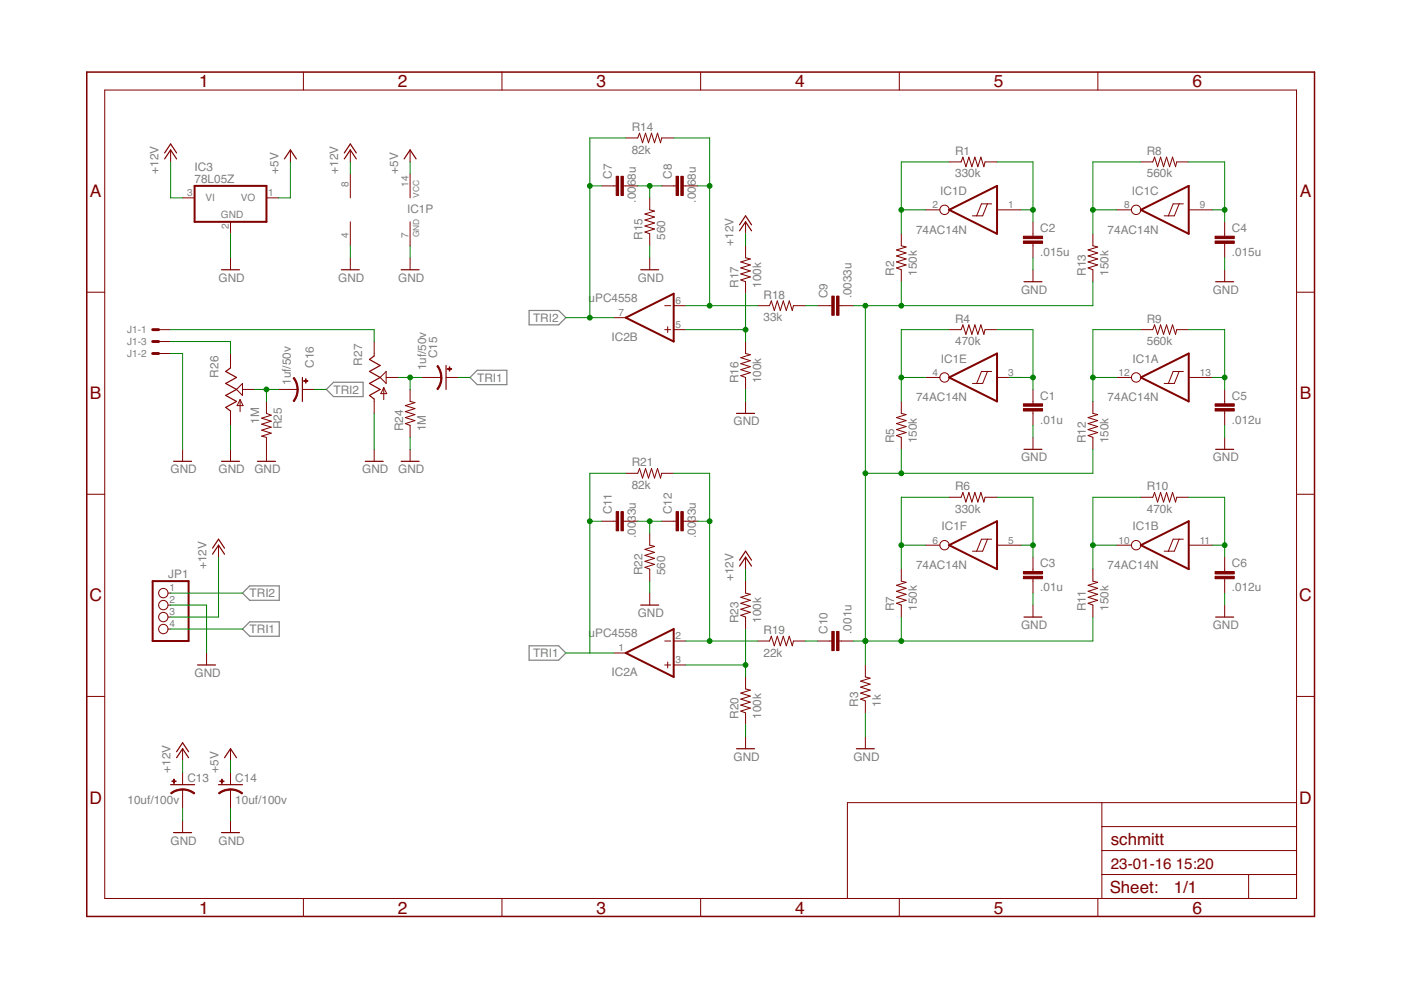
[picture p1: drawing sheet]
<svg xmlns="http://www.w3.org/2000/svg" width="297mm" height="210mm" viewBox="0 0 297 210" stroke-linecap="round" stroke-linejoin="round" font-family="sans-serif">
<path d="M112.2 65.8h6.2l1.6 1.6-1.6 1.5h-6.2zM69.2 82.6l1.5-1.6h6.3v3.1h-6.3zM99.7 80l1.5-1.5h6.3v3.1h-6.3zM51.4 125.8l1.5-1.6h6.3v3.1h-6.3zM51.4 133.4l1.5-1.6h6.3v3.1h-6.3zM112.2 136.9h6.2l1.6 1.6-1.6 1.5h-6.2z" fill="none" stroke="#808080" stroke-width=".25"/>
<path d="M41.3 39.4h15.2v7.6h-15.2zM201.2 44.5l10.2-5.1v10.2zM241.9 44.5l10.1-5.1v10.2zM132.7 67.4l10.1-5.1v10.1zM201.2 80l10.2-5v10.1zM241.9 80l10.1-5v10.1zM201.2 115.6l10.2-5.1v10.2zM241.9 115.6l10.1-5.1v10.2zM32.4 123.2h7.6v12.7h-7.6zM132.7 138.5l10.1-5.1v10.1z" fill="none" stroke="#800000" stroke-width=".42"/>
<g fill="none" stroke="#800000" stroke-width=".21">
<path d="M22.2 19.1h252.7v171.4h-252.7zM64.3 15.3v3.8M106.4 15.3v3.8M148.5 15.3v3.8M190.7 15.3v3.8M232.8 15.3v3.8M36.2 31.8v2.5M61.6 31.8v2.5M74.3 31.8v2.5M74.3 36.9v5.1M87 31.8v2.5M87 36.9v5.1"/>
<path d="M127.6 39.4h3M132.2 39.4h3M132.7 29.3h2.5l.4-1.1 .6 2.1 .7-2.1 .6 2.1 .6-2.1 .7 2.1 .6-2.1 .6 2.1 .3-1h2.5M140.3 39.4h3M144.9 39.4h3M201.2 34.3h2.6l.4-1 .6 2 .6-2 .7 2 .6-2 .6 2 .7-2 .6 2 .3-1h2.5M241.9 34.3h2.5l.4-1 .6 2 .7-2 .6 2 .6-2 .7 2 .6-2 .6 2 .3-1h2.5M38.7 42h2.6M48.9 47v2.6M48.9 54.7v2.5M56.5 42h2.5M74.3 47v5.1"/>
<path d="M74.3 54.7v2.5M87 47v5.1M87 54.7v2.5M137.8 42v2.5l1 .2-2.1 .7 2.1 .6-2.1 .7 2.1 .6-2.1 .6 2.1 .7-2.1 .6 1.1 .4v2.5M137.8 54.7v2.5M158.1 47v2.6M158.1 52.1v2.6l1 .2-2 .6 2 .7-2 .6 2 .6-2 .7 2 .6-2 .7 1 .3v2.6M191.1 49.6v2.5l1 .3-2 .6 2 .6-2 .7 2 .6-2 .6 2 .7-2 .6 1 .4v2.5M196.2 44.5h3.1M209.4 43.2l-1.1 2.6h-2.1M210.2 43.2h-2.1l-1 2.6M211.4 44.5h5.1"/>
<path d="M219 47v3.1M219 51.6v3.1M219 57.2v2.5M231.7 49.6v2.5l1 .3-2 .6 2 .6-2 .7 2 .6-2 .6 2 .7-2 .6 1 .4v2.5M236.8 44.5h3.1M250 43.2l-1 2.6h-2.2M250.9 43.2h-2.2l-1 2.6M252 44.5h5.1M259.7 47v3.1M259.7 51.6v3.1M259.7 57.2v2.5M18.4 62h3.8"/>
<path d="M33.6 69.9h2.6M33.6 75h2.6M33.6 72.4h2.6M48.9 75v3M79.3 72.4v3.1M130.1 67.4h2.6M140.9 69.9h1.3M140.9 64.8h1.3M141.6 69.3v1.2M142.8 69.9h2.6M142.8 64.8h2.6M158.1 72.4v2.6l1 .2-2 .6 2 .7-2 .6 2 .6-2 .7 2 .6-2 .7 1 .3v2.6"/>
<path d="M160.6 64.8h2.6l.3-1 .7 2 .6-2 .6 2 .7-2 .6 2 .6-2 .7 2 .2-1h2.6M173.3 64.8h3.1M177.9 64.8h3M201.2 69.9h2.6l.4-1 .6 2 .6-2 .7 2 .6-2 .6 2 .7-2 .6 2 .3-1h2.5M209.4 78.8l-1.1 2.5h-2.1M210.2 78.8h-2.1l-1 2.5M241.9 69.9h2.5l.4-1 .6 2 .7-2 .6 2 .6-2 .7 2 .6-2 .6 2 .3-1h2.5M250 78.8l-1 2.5h-2.2M250.9 78.8h-2.2l-1 2.5M274.9 62h3.8M38.7 95.3v2.5M48.9 87.1v3.1"/>
<path d="M48.9 95.3v2.5M50.1 82.6l1.3-1.3v2.5zM50.9 84.7v2.6M50.9 84.7l.6 1.3h-1.2zM51.4 82.6h2.6M56.5 85.1v2.6l1 .3-2 .7 2 .6-2 .6 2 .7-2 .6 2 .6-2 .7 1 .2v5.1M59 82.6h4.1M64.1 82.6h2.6M79.3 84.6v3.1M79.3 95.3v2.5M80.6 80l1.3-1.2v2.5zM81.4 82.2v2.5"/>
<path d="M81.4 82.2l.6 1.3h-1.3zM81.9 80h2.5M87 82.6v2.5l1 .3-2.1 .6 2.1 .6-2.1 .7 2.1 .6-2.1 .6 2.1 .7-2.1 .6 1.1 .4v2.5M87 95.3v2.5M89.5 80h4.1M94.6 80h2.5M158.1 85.1v2.6M191.1 85.1v2.6l1 .2-2 .6 2 .7-2 .6 2 .6-2 .7 2 .6-2 .7 1 .3v2.6M196.2 80h3.1M211.4 80h5.1M219 82.6v3M219 87.1v3.1"/>
<path d="M219 92.7v2.6M231.7 85.1v2.6l1 .2-2 .6 2 .7-2 .6 2 .6-2 .7 2 .6-2 .7 1 .3v2.6M236.8 80h3.1M252 80h5.1M259.7 82.6v3M259.7 87.1v3.1M259.7 92.7v2.6M18.4 104.8h3.8M46.3 115.6v2.5M127.6 110.5h3M132.2 110.5h3M132.7 100.4h2.5l.4-1.1 .6 2.1 .7-2.1 .6 2.1 .6-2.1 .7 2.1 .6-2.1 .6 2.1 .3-1h2.5"/>
<path d="M137.8 113.1v2.5l1 .2-2.1 .7 2.1 .6-2.1 .7 2.1 .6-2.1 .6 2.1 .7-2.1 .6 1.1 .4v2.5M140.3 110.5h3M144.9 110.5h3M158.1 118.1v2.6M196.2 115.6h3.1M201.2 105.4h2.6l.4-1 .6 2 .6-2 .7 2 .6-2 .6 2 .7-2 .6 2 .3-1h2.5M209.4 114.3l-1.1 2.6h-2.1M210.2 114.3h-2.1l-1 2.6M211.4 115.6h5.1M219 118.1v3.1M236.8 115.6h3.1M241.9 105.4h2.5l.4-1 .6 2 .7-2 .6 2 .6-2 .7 2 .6-2 .6 2 .3-1h2.5"/>
<path d="M250 114.3l-1 2.6h-2.2M250.9 114.3h-2.2l-1 2.6M252 115.6h5.1M259.7 118.1v3.1M274.9 104.8h3.8M35.6 125.8h.6M35.6 128.3h.6M35.6 130.8h.6M35.6 133.4h.6M43.8 138.5v2.5M130.1 138.5h2.6M137.8 125.8v2.5"/>
<path d="M140.9 135.9h1.3M142.8 135.9h2.6M158.1 123.2v2.6l1 .2-2 .6 2 .7-2 .6 2 .6-2 .7 2 .6-2 .7 1 .3v2.6M160.6 135.9h2.6l.3-1 .7 2 .6-2 .6 2 .7-2 .6 2 .6-2 .7 2 .2-1h2.6M173.3 135.9h3.1M177.9 135.9h3M191.1 120.7v2.5l1 .3-2 .6 2 .6-2 .7 2 .6-2 .6 2 .7-2 .6 1 .4v2.5M219 122.7v3.1M219 128.3v2.5M231.7 120.7v2.5l1 .3-2 .6 2 .6-2 .7 2 .6-2 .6 2 .7-2 .6 1 .4v2.5M259.7 122.7v3.1M259.7 128.3v2.5"/>
<path d="M18.4 147.7h3.8M38.7 158.7v2.6M48.9 158.7v2.6M140.9 141h1.3M141.6 140.4v1.2M142.8 141h2.6M158.1 143.5v2.6l1 .2-2 .7 2 .6-2 .6 2 .7-2 .6 2 .6-2 .7 1 .4v2.5M158.1 156.2v2.5M183.5 141v2.5l1 .3-2 .6 2 .7-2 .6 2 .6-2 .7 2 .6-2 .6 1 .4v2.6M183.5 156.2v2.5M274.9 147.7h3.8M38.7 163.8v2.6"/>
<path d="M38.7 167.4v4M38.7 174v2.5M48.9 163.8v2.6M48.9 167.4v4M48.9 174v2.5M233.6 170.2v20.3M233.6 175.3h41.3M274.9 170.2h-95.2v20.3M64.3 190.5v3.8M106.4 190.5v3.8M148.5 190.5v3.8M190.7 190.5v3.8"/>
<path d="M232.8 190.5v3.8M233.6 185.4h41.3M233.6 180.3h41.3M264.7 185.4v5.1"/>
<circle cx="200.3" cy="44.5" r=".99"/>
<circle cx="240.9" cy="44.5" r=".99"/>
<circle cx="200.3" cy="80" r=".99"/>
<circle cx="240.9" cy="80" r=".99"/>
<circle cx="200.3" cy="115.6" r=".99"/>
<circle cx="240.9" cy="115.6" r=".99"/>
<circle cx="34.6" cy="130.8" r=".99"/>
<circle cx="34.6" cy="128.3" r=".99"/>
<circle cx="34.6" cy="133.4" r=".99"/>
<circle cx="34.6" cy="125.8" r=".99"/>
</g>
<g fill="#800000" stroke="#800000" stroke-width=".21">
<path d="M217 51.1h4v.5h-4z"/>
<path d="M217 50.1h4v.5h-4z"/>
<path d="M217 86.6h4v.5h-4z"/>
<path d="M217 85.6h4v.5h-4z"/>
<path d="M217 122.2h4v.5h-4z"/>
<path d="M217 121.2h4v.5h-4z"/>
<path d="M257.6 51.1h4.1v.5h-4.1z"/>
<path d="M257.6 50.1h4.1v.5h-4.1z"/>
<path d="M257.6 86.6h4.1v.5h-4.1z"/>
<path d="M257.6 85.6h4.1v.5h-4.1z"/>
<path d="M257.6 122.2h4.1v.5h-4.1z"/>
<path d="M257.6 121.2h4.1v.5h-4.1z"/>
<path d="M131.7 37.4h.5v4h-.5z"/>
<path d="M130.6 37.4h.5v4h-.5z"/>
<path d="M144.4 37.4h.5v4h-.5z"/>
<path d="M143.3 37.4h.5v4h-.5z"/>
<path d="M177.4 62.8h.5v4h-.5z"/>
<path d="M176.4 62.8h.5v4h-.5z"/>
<path d="M177.4 133.9h.5v4h-.5z"/>
<path d="M176.4 133.9h.5v4h-.5z"/>
<path d="M131.7 108.5h.5v4h-.5z"/>
<path d="M130.6 108.5h.5v4h-.5z"/>
<path d="M144.4 108.5h.5v4h-.5z"/>
<path d="M143.3 108.5h.5v4h-.5z"/>
<path d="M36.4 165.6h.9v.1h-.9z"/>
<path d="M36.8 165.2h.2v.9h-.2z"/>
<path d="M46.6 165.6h.9v.1h-.9z"/>
<path d="M47 165.2h.1v.9h-.1z"/>
<path d="M95.2 77.8h.2v.9h-.2z"/>
<path d="M94.9 78.2h.9v.1h-.9z"/>
<path d="M64.8 80.3h.1v.9h-.1z"/>
<path d="M64.4 80.7h.9v.1h-.9z"/>
</g>
<g fill="none" stroke="#800000" stroke-width=".25">
<path d="M34.9 33.7l1.3-1.9 1.2 1.9M34.9 32.4l1.3-1.9 1.2 1.9M60.3 33.7l1.3-1.9 1.2 1.9M73 33.7l1.3-1.9 1.2 1.9M73 32.4l1.3-1.9 1.2 1.9M85.7 33.7l1.3-1.9 1.2 1.9M47 57.2h3.8M72.4 57.2h3.8M85 57.2h3.9M135.8 57.2h3.9M156.8 48.9l1.3-1.9 1.2 1.9M156.8 47.7l1.3-1.9 1.2 1.9"/>
<path d="M217.1 59.7h3.8M257.7 59.7h3.9M48.9 78l-1 .8 2.2 1.2-2.2 1.3 2.2 1.3-2.2 1.2 2.2 1.3-2.2 1.3 1 .7M79.3 75.5l-1 .7 2.3 1.3-2.3 1.3 2.3 1.2-2.3 1.3 2.3 1.3-2.3 1.2 1 .8M94.6 77.5v5.1M36.8 97.8h3.8M47 97.8h3.8M54.6 97.8h3.8M64.1 80v5.1M77.4 97.8h3.8M85 97.8h3.9M156.2 87.7h3.8"/>
<path d="M217.1 95.3h3.8M257.7 95.3h3.9M45.1 117.5l1.2-1.9 1.3 1.9M45.1 116.2l1.2-1.9 1.3 1.9M156.8 118.8l1.3-1.9 1.2 1.9M135.8 128.3h3.9M156.8 120l1.3-1.9 1.2 1.9M217.1 130.8h3.8M257.7 130.8h3.9M37.4 159.4l1.3-1.9 1.3 1.9M41.9 141h3.8M156.2 158.7h3.8"/>
<path d="M181.6 158.7h3.8M36.2 166.4h5.1M36.8 176.5h3.8M37.4 160.7l1.3-2 1.3 2M46.3 166.4h5.1M47 176.5h3.8M47.6 160.7l1.3-2 1.2 2"/>
</g>
<path d="M18.4 15.3h260.3v179h-260.3z" fill="none" stroke="#800000" stroke-width=".32"/>
<path d="M32.4 69.9h1.2M32.4 75h1.2M32.4 72.4h1.2" fill="none" stroke="#800000" stroke-width=".61"/>
<g fill="#800000" stroke="#800000" stroke-width=".21">
<path d="M38.7 167.3l1.4 .2 1.2 .6-.2 .2-1.4-.7-1-.1z" fill-rule="evenodd"/>
<path d="M36.2 168.1l1.2-.6 1.3-.2v.2l-1.5 .3-.9 .5z" fill-rule="evenodd"/>
<path d="M48.9 167.3l1.3 .2 1.2 .6-.1 .2-1.4-.7-1-.1z" fill-rule="evenodd"/>
<path d="M46.3 168.1l1.2-.6 1.4-.2v.2l-1.5 .3-.9 .5z" fill-rule="evenodd"/>
<path d="M93.5 80h.2l-.1 .9-.3 1-.5 .7-.2-.2 .7-1.3z" fill-rule="evenodd"/>
<path d="M92.6 77.7l.2-.2 .5 .7 .3 1 .1 .8h-.3l-.1-1z" fill-rule="evenodd"/>
<path d="M63 82.6h.2v.8l-.4 1.1-.4 .7-.3-.2 .7-1.4z" fill-rule="evenodd"/>
<path d="M62.1 80.2l.3-.2 .4 .7 .4 1.9h-.2l-.3-1.5z" fill-rule="evenodd"/>
</g>
<g fill="none" stroke="#008000" stroke-width=".21">
<path d="M36.2 34.3v7.7h2.5M61.6 34.3v7.7h-2.6M74.3 34.3v2.6M87 34.3v2.6M125.1 39.4h2.5M132.7 29.3h-7.6v38.1M135.2 39.4h5.1M137.8 39.4v2.6M142.8 29.3h7.7v35.5M147.9 39.4h2.6M201.2 34.3h-10.1v15.3M211.4 34.3h7.6v12.7"/>
<path d="M241.9 34.3h-10.2v15.3M252 34.3h7.7v12.7M48.9 49.6v5.1M74.3 52.1v2.6M87 52.1v2.6M137.8 52.1v2.6M158.1 49.6v2.5M191.1 59.7v5.1M191.1 44.5h5.1M216.5 44.5h2.5M219 54.7v2.5M231.7 44.5h5.1"/>
<path d="M231.7 59.7v5.1h-50.8M257.1 44.5h2.6M259.7 54.7v2.5M36.2 72.4h12.7v2.6M36.2 75h2.5v20.3M36.2 69.9h43.1v2.5M120 67.4h10.1M145.4 64.8h15.2M145.4 69.9h12.7M158.1 62.3v10.1M170.8 64.8h2.5M183.5 64.8v76.2"/>
<path d="M201.2 69.9h-10.1v15.2M211.4 69.9h7.6v12.7M241.9 69.9h-10.2v15.2M252 69.9h7.7v12.7M48.9 90.2v5.1M54 82.6h5M56.5 82.6v2.5M66.7 82.6h2.5M79.3 87.7v7.6M84.4 80h5.1M87 80v2.6M87 92.7v2.6"/>
<path d="M97.1 80h2.6M158.1 82.6v2.5M191.1 95.3v5.1M191.1 80h5.1M213.9 80h5.1M219 90.2v2.5M231.7 95.3v5.1h-48.2M231.7 80h5.1M257.1 80h2.6M259.7 90.2v2.5M46.3 118.1v12.7h-10.1M125.1 110.5h2.5"/>
<path d="M132.7 100.4h-7.6v38.1M135.2 110.5h5.1M137.8 110.5v2.6M142.8 100.4h7.7v35.5M147.9 110.5h2.6M191.1 115.6h5.1M201.2 105.4h-10.1v15.3M211.4 105.4h7.6v12.7M216.5 115.6h2.5M231.7 115.6h5.1M241.9 105.4h-10.2v15.3M252 105.4h7.7v12.7"/>
<path d="M257.1 115.6h2.6M36.2 128.3h7.6v10.2M36.2 125.8h15.2M36.2 133.4h15.2M120 138.5h10.1M137.8 123.2v2.6M145.4 135.9h15.2M158.1 120.7v2.5M158.1 133.4v10.1M170.8 135.9h2.5M191.1 130.8v5.1M219 125.8v2.5"/>
<path d="M231.7 130.8v5.1h-50.8M259.7 125.8v2.5M145.4 141h12.7M158.1 153.7v2.5M183.5 151.2v5M38.7 161.3v2.5M38.7 171.4v2.6M48.9 161.3v2.5M48.9 171.4v2.6"/>
</g>
<g fill="#008000" stroke="#008000" stroke-width=".21">
<circle cx="191.1" cy="44.5" r=".51"/>
<circle cx="219" cy="44.5" r=".51"/>
<circle cx="191.1" cy="100.4" r=".51"/>
<circle cx="191.1" cy="64.8" r=".51"/>
<circle cx="191.1" cy="135.9" r=".51"/>
<circle cx="183.5" cy="135.9" r=".51"/>
<circle cx="183.5" cy="100.4" r=".51"/>
<circle cx="183.5" cy="64.8" r=".51"/>
<circle cx="259.7" cy="44.5" r=".51"/>
<circle cx="231.7" cy="44.5" r=".51"/>
<circle cx="259.7" cy="80" r=".51"/>
<circle cx="231.7" cy="80" r=".51"/>
<circle cx="191.1" cy="80" r=".51"/>
<circle cx="219" cy="80" r=".51"/>
<circle cx="191.1" cy="115.6" r=".51"/>
<circle cx="219" cy="115.6" r=".51"/>
<circle cx="231.7" cy="115.6" r=".51"/>
<circle cx="259.7" cy="115.6" r=".51"/>
<circle cx="137.8" cy="39.4" r=".51"/>
<circle cx="125.1" cy="39.4" r=".51"/>
<circle cx="125.1" cy="67.4" r=".51"/>
<circle cx="150.5" cy="39.4" r=".51"/>
<circle cx="150.5" cy="64.8" r=".51"/>
<circle cx="158.1" cy="69.9" r=".51"/>
<circle cx="137.8" cy="110.5" r=".51"/>
<circle cx="125.1" cy="110.5" r=".51"/>
<circle cx="150.5" cy="110.5" r=".51"/>
<circle cx="150.5" cy="135.9" r=".51"/>
<circle cx="158.1" cy="141" r=".51"/>
<circle cx="87" cy="80" r=".51"/>
<circle cx="56.5" cy="82.6" r=".51"/>
</g>
<g font-size="3.7" fill="#800000">
<text x="42.2" y="18.5">1</text>
<text x="84.4" y="18.5">2</text>
<text x="126.5" y="18.5">3</text>
<text x="168.6" y="18.5">4</text>
<text x="210.7" y="18.5">5</text>
<text x="252.8" y="18.5">6</text>
<text x="19.1" y="41.8">A</text>
<text x="275.6" y="41.8">A</text>
<text x="19.1" y="84.7">B</text>
<text x="275.6" y="84.7">B</text>
<text x="19" y="127.5">C</text>
<text x="275.5" y="127.5">C</text>
<text x="19" y="170.4">D</text>
<text x="275.5" y="170.4">D</text>
<text x="42.2" y="193.7">1</text>
<text x="84.4" y="193.7">2</text>
<text x="126.5" y="193.7">3</text>
<text x="168.6" y="193.7">4</text>
<text x="210.7" y="193.7">5</text>
<text x="252.8" y="193.7">6</text>
</g>
<g font-size="3.6" fill="#800000">
<text x="235.5" y="179.1">schmitt</text>
<text x="235.3" y="189.4">Sheet:</text>
<text x="248.9" y="189.2">1/1</text>
</g>
<g font-size="3.2" fill="#800000">
<text x="235.5" y="184.2">23-01-16</text>
<text x="249.3" y="184.2">15:20</text>
</g>
<g font-size="2.5" fill="#808080">
<text x="133.9" y="27.8">R14</text>
<text x="133.9" y="32.6">82k</text>
<text x="202.5" y="32.8">R1</text>
<text x="243.1" y="32.8">R8</text>
<text x="33.6" y="36.9" transform="rotate(-90 33.6 36.9)">+12V</text>
<text x="41.2" y="38.8">78L05Z</text>
<text x="41.2" y="36.2">IC3</text>
<text x="59" y="36.9" transform="rotate(-90 59 36.9)">+5V</text>
<text x="71.7" y="36.9" transform="rotate(-90 71.7 36.9)">+12V</text>
<text x="84.4" y="36.9" transform="rotate(-90 84.4 36.9)">+5V</text>
<text x="129.8" y="37.9" transform="rotate(-90 129.8 37.9)">C7</text>
<text x="142.5" y="37.9" transform="rotate(-90 142.5 37.9)">C8</text>
<text x="199.4" y="41.3">IC1D</text>
<text x="202.5" y="37.6">330k</text>
<text x="240" y="41.3">IC1C</text>
<text x="243.1" y="37.6">560k</text>
<text x="86.3" y="45.1">IC1P</text>
<text x="134.8" y="43" transform="rotate(-90 134.8 43)">.0068u</text>
<text x="147.5" y="43" transform="rotate(-90 147.5 43)">.0068u</text>
<text x="136.3" y="50.8" transform="rotate(-90 136.3 50.8)">R15</text>
<text x="141.1" y="50.8" transform="rotate(-90 141.1 50.8)">560</text>
<text x="155.5" y="52.1" transform="rotate(-90 155.5 52.1)">+12V</text>
<text x="194.2" y="49.6">74AC14N</text>
<text x="220.5" y="49.2">C2</text>
<text x="234.8" y="49.6">74AC14N</text>
<text x="261.2" y="49.2">C4</text>
<text x="46.3" y="59.7">GND</text>
<text x="71.7" y="59.7">GND</text>
<text x="84.4" y="59.7">GND</text>
<text x="135.2" y="59.7">GND</text>
<text x="189.6" y="58.5" transform="rotate(-90 189.6 58.5)">R2</text>
<text x="194.4" y="58.5" transform="rotate(-90 194.4 58.5)">150k</text>
<text x="220.5" y="54.3">.015u</text>
<text x="230.2" y="58.5" transform="rotate(-90 230.2 58.5)">R13</text>
<text x="235" y="58.5" transform="rotate(-90 235 58.5)">150k</text>
<text x="261.2" y="54.3">.015u</text>
<text x="124.8" y="64">uPC4558</text>
<text x="156.6" y="61" transform="rotate(-90 156.6 61)">R17</text>
<text x="161.4" y="61" transform="rotate(-90 161.4 61)">100k</text>
<text x="161.9" y="63.3">R18</text>
<text x="175.5" y="63.3" transform="rotate(-90 175.5 63.3)">C9</text>
<text x="180.5" y="63.3" transform="rotate(-90 180.5 63.3)">.0033u</text>
<text x="216.5" y="62.3">GND</text>
<text x="257.1" y="62.3">GND</text>
<text x="113" y="68.2">TRI2</text>
<text x="161.9" y="68.1">33k</text>
<text x="202.5" y="68.4">R4</text>
<text x="243.1" y="68.4">R9</text>
<text x="76.8" y="77.5" transform="rotate(-90 76.8 77.5)">R27</text>
<text x="92.7" y="76" transform="rotate(-90 92.7 76)">C15</text>
<text x="129.7" y="72.3">IC2B</text>
<text x="199.5" y="76.9">IC1E</text>
<text x="202.5" y="73.2">470k</text>
<text x="240.1" y="76.9">IC1A</text>
<text x="243.1" y="73.2">560k</text>
<text x="46.3" y="80" transform="rotate(-90 46.3 80)">R26</text>
<text x="61.7" y="81.6" transform="rotate(-90 61.7 81.6)">1uf/50v</text>
<text x="66.5" y="78" transform="rotate(-90 66.5 78)">C16</text>
<text x="70.7" y="83.5">TRI2</text>
<text x="90.4" y="78.5" transform="rotate(-90 90.4 78.5)">1uf/50v</text>
<text x="101.2" y="80.9">TRI1</text>
<text x="156.6" y="81.3" transform="rotate(-90 156.6 81.3)">R16</text>
<text x="161.4" y="81.3" transform="rotate(-90 161.4 81.3)">100k</text>
<text x="55" y="89.9" transform="rotate(-90 55 89.9)">1M</text>
<text x="194.2" y="85.1">74AC14N</text>
<text x="220.5" y="89.8">.01u</text>
<text x="220.5" y="84.7">C1</text>
<text x="234.8" y="85.1">74AC14N</text>
<text x="261.2" y="89.8">.012u</text>
<text x="261.2" y="84.7">C5</text>
<text x="59.8" y="91" transform="rotate(-90 59.8 91)">R25</text>
<text x="85.5" y="91.5" transform="rotate(-90 85.5 91.5)">R24</text>
<text x="90.3" y="91.5" transform="rotate(-90 90.3 91.5)">1M</text>
<text x="155.5" y="90.2">GND</text>
<text x="189.6" y="94" transform="rotate(-90 189.6 94)">R5</text>
<text x="194.4" y="94" transform="rotate(-90 194.4 94)">150k</text>
<text x="230.2" y="94" transform="rotate(-90 230.2 94)">R12</text>
<text x="235" y="94" transform="rotate(-90 235 94)">150k</text>
<text x="36.2" y="100.4">GND</text>
<text x="46.3" y="100.4">GND</text>
<text x="53.9" y="100.4">GND</text>
<text x="76.8" y="100.4">GND</text>
<text x="84.4" y="100.4">GND</text>
<text x="133.9" y="98.9">R21</text>
<text x="216.5" y="97.8">GND</text>
<text x="257.1" y="97.8">GND</text>
<text x="133.9" y="103.7">82k</text>
<text x="202.5" y="103.9">R6</text>
<text x="243.1" y="103.9">R10</text>
<text x="129.8" y="109" transform="rotate(-90 129.8 109)">C11</text>
<text x="142.5" y="109" transform="rotate(-90 142.5 109)">C12</text>
<text x="199.6" y="112.4">IC1F</text>
<text x="202.5" y="108.7">330k</text>
<text x="240.1" y="112.4">IC1B</text>
<text x="243.1" y="108.7">470k</text>
<text x="134.8" y="114.1" transform="rotate(-90 134.8 114.1)">.0033u</text>
<text x="147.5" y="114.1" transform="rotate(-90 147.5 114.1)">.0033u</text>
<text x="35.7" y="122.6">JP1</text>
<text x="43.8" y="120.7" transform="rotate(-90 43.8 120.7)">+12V</text>
<text x="136.3" y="121.9" transform="rotate(-90 136.3 121.9)">R22</text>
<text x="141.1" y="121.9" transform="rotate(-90 141.1 121.9)">560</text>
<text x="155.5" y="123.2" transform="rotate(-90 155.5 123.2)">+12V</text>
<text x="194.2" y="120.7">74AC14N</text>
<text x="220.5" y="125.4">.01u</text>
<text x="220.5" y="120.3">C3</text>
<text x="234.8" y="120.7">74AC14N</text>
<text x="261.2" y="125.4">.012u</text>
<text x="261.2" y="120.3">C6</text>
<text x="52.9" y="126.6">TRI2</text>
<text x="135.2" y="130.8">GND</text>
<text x="189.6" y="129.6" transform="rotate(-90 189.6 129.6)">R7</text>
<text x="194.4" y="129.6" transform="rotate(-90 194.4 129.6)">150k</text>
<text x="230.2" y="129.6" transform="rotate(-90 230.2 129.6)">R11</text>
<text x="235" y="129.6" transform="rotate(-90 235 129.6)">150k</text>
<text x="52.9" y="134.3">TRI1</text>
<text x="124.8" y="135.1">uPC4558</text>
<text x="156.6" y="132.1" transform="rotate(-90 156.6 132.1)">R23</text>
<text x="161.4" y="132.1" transform="rotate(-90 161.4 132.1)">100k</text>
<text x="161.9" y="134.4">R19</text>
<text x="175.5" y="134.4" transform="rotate(-90 175.5 134.4)">C10</text>
<text x="180.5" y="134.4" transform="rotate(-90 180.5 134.4)">.001u</text>
<text x="216.5" y="133.4">GND</text>
<text x="257.1" y="133.4">GND</text>
<text x="41.2" y="143.5">GND</text>
<text x="113" y="139.3">TRI1</text>
<text x="129.7" y="143.4">IC2A</text>
<text x="161.9" y="139.2">22k</text>
<text x="182" y="149.9" transform="rotate(-90 182 149.9)">R3</text>
<text x="186.8" y="149.9" transform="rotate(-90 186.8 149.9)">1k</text>
<text x="156.6" y="152.4" transform="rotate(-90 156.6 152.4)">R20</text>
<text x="161.4" y="152.4" transform="rotate(-90 161.4 152.4)">100k</text>
<text x="155.5" y="161.3">GND</text>
<text x="180.9" y="161.3">GND</text>
<text x="36.2" y="163.8" transform="rotate(-90 36.2 163.8)">+12V</text>
<text x="39.7" y="165.7">C13</text>
<text x="46.3" y="163.8" transform="rotate(-90 46.3 163.8)">+5V</text>
<text x="49.9" y="165.7">C14</text>
<text x="27" y="170.6">10uf/100v</text>
<text x="49.9" y="170.6">10uf/100v</text>
<text x="36.2" y="179.1">GND</text>
<text x="46.3" y="179.1">GND</text>
</g>
<g font-size="2.1" fill="#808080">
<text x="39.7" y="41.6">3</text>
<text x="56.8" y="41.6">1</text>
<text x="73.9" y="39.6" transform="rotate(-90 73.9 39.6)">8</text>
<text x="86.6" y="39.6" transform="rotate(-90 86.6 39.6)">14</text>
<text x="43.6" y="42.7">VI</text>
<text x="46.8" y="46.3">GND</text>
<text x="51.1" y="42.7">VO</text>
<text x="197.7" y="44.1">2</text>
<text x="213.7" y="44.1">1</text>
<text x="238.4" y="44.1">8</text>
<text x="254.4" y="44.1">9</text>
<text x="48.5" y="48.6" transform="rotate(-90 48.5 48.6)">2</text>
<text x="73.9" y="50.5" transform="rotate(-90 73.9 50.5)">4</text>
<text x="86.6" y="50.5" transform="rotate(-90 86.6 50.5)">7</text>
<text x="143.2" y="64.4">6</text>
<text x="26.9" y="70.6">J1-1</text>
<text x="131.1" y="67">7</text>
<text x="143.2" y="69.5">5</text>
<text x="26.9" y="75.7">J1-2</text>
<text x="26.9" y="73.2">J1-3</text>
<text x="197.7" y="79.7">4</text>
<text x="213.7" y="79.7">3</text>
<text x="237.2" y="79.7">12</text>
<text x="254.4" y="79.7">13</text>
<text x="197.7" y="115.2">6</text>
<text x="213.7" y="115.2">5</text>
<text x="237.2" y="115.2">10</text>
<text x="254.4" y="115.2">11</text>
<text x="36" y="125.4">1</text>
<text x="36" y="127.9">2</text>
<text x="36" y="130.5">3</text>
<text x="36" y="133">4</text>
<text x="143.2" y="135.5">2</text>
<text x="131.1" y="138.1">1</text>
<text x="143.2" y="140.6">3</text>
</g>
<g font-size="1.8" fill="#808080">
<text x="88.9" y="41.9" transform="rotate(-90 88.9 41.9)">VCC</text>
<text x="88.9" y="50.3" transform="rotate(-90 88.9 50.3)">GND</text>
</g>
</svg>
